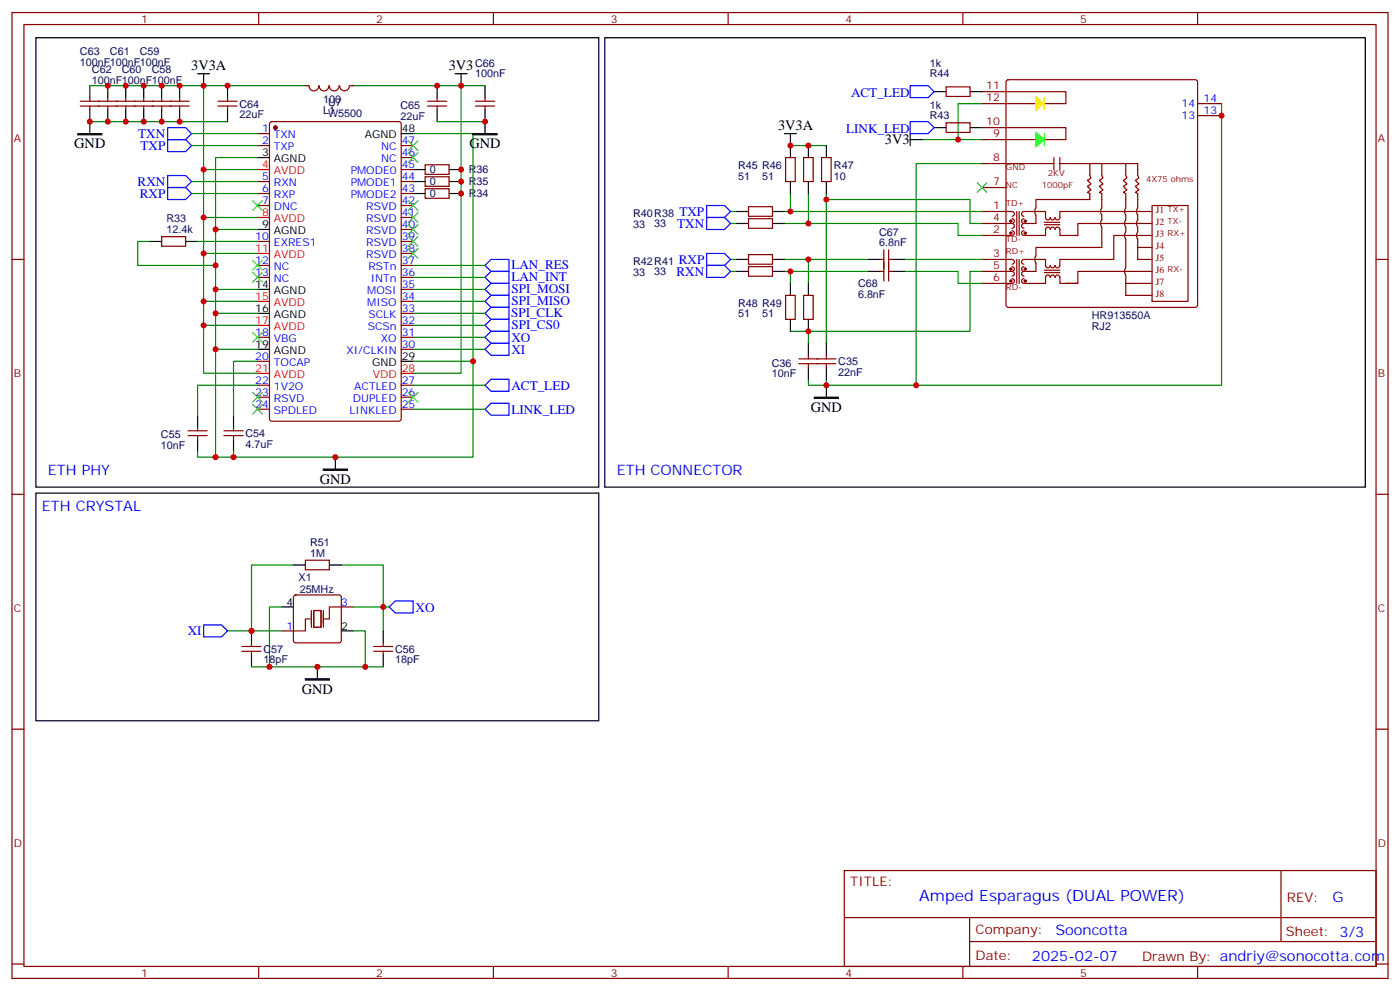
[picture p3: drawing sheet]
<svg xmlns="http://www.w3.org/2000/svg" width="412mm" height="292mm" viewBox="0 0 412 292" stroke-linecap="round" stroke-linejoin="round" font-family="sans-serif">
<g fill="none" stroke="#870000" stroke-width=".35">
<path d="M3.5 3.7h405.4v284.3h-405.4zM7.1 7.2h398.2v277.3h-398.2zM76.2 3.7v3.5M145.3 3.7v3.5M214.5 3.7v3.5M283.6 3.7v3.5M352.8 3.7v3.5M23.6 31.2h32.1M23.6 29.8h32.1M26.5 28.8v1M26.5 31.2v1.1M31.7 28.8v1"/>
<path d="M31.7 31.2v1.1M37 28.8v1M37 31.2v1.1M42.3 28.8v1M42.3 31.2v1.1M47.6 28.8v1M47.6 31.2v1.1M52.9 28.8v1M52.9 31.2v1.1M64.2 31.2h5.6M64.2 29.8h5.6M67 28.8v1"/>
<path d="M67 31.2v1.1M75.8 39.3h3.6M79.6 36l.5-.2h37.4l.6 .4 .1 87.1-.5 .6-37.6 .1-.7-.5v-87zM90 25.2h1M93.9 25.2a1.41 1.41 0 0 1-1.4 1.6 1.41 1.41 0 0 1-1.4-1.6M94.1 25.2a1.41 1.41 0 0 0 1.4 1.6 1.41 1.41 0 0 0 1.4-1.6M97 25.2a1.41 1.41 0 0 0 1.4 1.6 1.41 1.41 0 0 0 1.4-1.6M102.9 25.2a1.41 1.41 0 0 1-1.4 1.5 1.41 1.41 0 0 1-1.4-1.5M103 25.2h1.1M125.9 31.2h5.7M125.9 29.8h5.7M128.8 28.8v1"/>
<path d="M128.8 31.2v1.1M140.1 31.2h5.6M140.1 29.8h5.6M142.9 28.8v1M142.9 31.2v1.1M278.7 25.6h7.1v2.8h-7.1zM278.7 36.2h7.1v2.8h-7.1zM289.3 27h24.7v3.5h-6M289.3 37.6h24.7v3.5h-6M289.3 30.5h15.5M296.6 23.7l.4-.2h55.1l.5 .2 .2 .5v65.6l-.3 .5-.4 .2h-55.1l-.5-.2-.2-.5v-65.6zM352.8 30.5h7"/>
<path d="M352.8 34h7M75.8 42.9h3.6M75.8 53.4h3.6M75.8 57h3.6M118.2 42.9h3.5M118.2 53.4h3.5M118.2 57h3.5M118.2 49.9h3.5M118.2 46.4h3.5M125.2 55.6h7.1v2.8h-7.1zM125.2 52h7.1v2.9h-7.1zM125.2 48.5h7.1v2.8h-7.1z"/>
<path d="M231.4 46.4h2.8v7h-2.8zM236.7 46.4h2.8v7h-2.8zM242 46.4h2.8v7h-2.8zM289.3 55.2h7M289.3 48.2h21.1M289.3 41.1h15.5M310.4 46.4v3.5M312.2 48.2h22.9v3.5l.4 .7-1.1 .7 1.1 1.1-1.1 .7 1.1 1-1.1 .7 .7 .4v4.2a1.77 1.77 0 0 0 0 2.1v1.4a1.77 1.77 0 0 0 0 2.2v1.4a1.77 1.77 0 0 0 0 2.1v6h4.3M312.2 46.4v3.5M321 48.2v3.5l.4 .7-1.1 .7 1.1 1.1-1.1 .7 1.1 1-1.1 .7 .7 .4v1.7h-15.8l-.1 2.5a1.77 1.77 0 0 0 .1 2.1v2.5h-3.6M324.6 48.2v3.5l.3 .7-1.1 .7 1.1 1.1-1.1 .7 1.1 1-1.1 .7 .8 .4-.1 4.2a1.77 1.77 0 0 0 .1 2.1l-.1 1.4a1.77 1.77 0 0 0 .1 2.2v5.9h-19.4l-.1 2.5a1.77 1.77 0 0 0 .1 2.1v2.5h-3.6M331.6 48.2v3.5l.4 .7-1.1 .7 1.1 1.1-1.1 .7 1.1 1-1.1 .7 .7 .4v4.2a1.77 1.77 0 0 0 0 2.1v1.4a1.77 1.77 0 0 0 0 2.2v1.4a1.77 1.77 0 0 0 0 2.1v8.4a1.77 1.77 0 0 0 0 2.2v6h7.8"/>
<path d="M3.5 76.4h3.6M47.6 69.7h7.1v2.8h-7.1zM75.8 60.5h3.6M75.8 71.1h3.6M75.8 78.1h3.6M118.2 60.5h3.5M118.2 71.1h3.5M118.2 78.1h3.5M118.2 74.6h3.5M118.2 67.6h3.5M118.2 64h3.5M220.5 78.5h7v2.8h-7z"/>
<path d="M220.5 75h7v2.8h-7zM220.5 64.4h7v2.8h-7zM220.5 60.9h7v2.8h-7zM259.3 76.4h1M259.3 79.9h1M260.3 73.6v9.1M261.8 76.4h1M261.8 79.9h1M261.8 73.6v9.1M289.3 76.4h8.8a.71 .71 0 0 1 .7 .7 .71 .71 0 0 1-.7 .7M289.3 62.3h8.8a.71 .71 0 0 1 .7 .7 .71 .71 0 0 1-.7 .7M289.3 79.9h8.8"/>
<path d="M289.3 65.8h8.8M298.1 79.9a.71 .71 0 0 1 .7 .7 .71 .71 0 0 1-.7 .7M298.1 78.5a.71 .71 0 0 1 .7 .7 .71 .71 0 0 1-.7 .7M298.1 65.8a.71 .71 0 0 1 .7 .7 .71 .71 0 0 1-.7 .7M298.1 67.9a.71 .71 0 0 1 .7 .7 .71 .71 0 0 1-.7 .7h-8.8M298.1 64.4a.71 .71 0 0 1 .7 .7 .71 .71 0 0 1-.7 .7M299.5 62.3v7M299.5 76.4v7M300.2 62.3v7M300.2 76.4v7M301.6 79.9a.71 .71 0 0 0-.7 .7 .71 .71 0 0 0 .7 .7M301.6 78.5a.71 .71 0 0 0-.7 .7 .71 .71 0 0 0 .7 .7"/>
<path d="M301.6 65.8a.71 .71 0 0 0-.7 .7 .71 .71 0 0 0 .7 .7M301.6 64.4a.71 .71 0 0 0-.7 .7 .71 .71 0 0 0 .7 .7M307.6 79.6h4.6M307.6 66.1h4.6M307.6 65.4h4.6M335.1 72.8h4.3M339.4 69.3h-11.3v7.1h-15.9v1.7a.71 .71 0 0 1-.7 .7 .71 .71 0 0 1-.7-.7 .71 .71 0 0 1-.7 .7 .71 .71 0 0 1-.7-.7 .71 .71 0 0 1-.7 .7 .71 .71 0 0 1-.7-.7v-1.7h-6.4a.71 .71 0 0 0-.7 .7 .71 .71 0 0 0 .7 .7M339.4 79.9h-21.9v3.5h-3.5M339.4 65.8h-21.9v3.5h-5.3v-1.7a.71 .71 0 0 0-.7-.7 .71 .71 0 0 0-.7 .7 .71 .71 0 0 0-.7-.7 .71 .71 0 0 0-.7 .7 .71 .71 0 0 0-.7-.7 .71 .71 0 0 0-.7 .7v1.7h-6.4a.71 .71 0 0 1-.7-.7 .71 .71 0 0 1 .7-.7M339.4 62.3h-27.2v1.7a.71 .71 0 0 1-.7 .7 .71 .71 0 0 1-.7-.7 .71 .71 0 0 1-.7 .7 .71 .71 0 0 1-.7-.7 .71 .71 0 0 1-.7 .7 .71 .71 0 0 1-.7-.7v-1.7h-6.4a.71 .71 0 0 0-.7 .7 .71 .71 0 0 0 .7 .7M339.4 60.5h10.6v28.2h-10.6zM405.3 76.4h3.6"/>
<path d="M75.8 81.7h3.6M75.8 99.3h3.6M118.2 81.7h3.5M118.2 99.3h3.5M118.2 95.8h3.5M118.2 92.3h3.5M118.2 88.7h3.5M118.2 85.2h3.5M231.4 87h2.8v7h-2.8zM236.7 87h2.8v7h-2.8zM298.1 82a.71 .71 0 0 1 .7 .7 .71 .71 0 0 1-.7 .7h-8.8M301.6 82a.71 .71 0 0 0-.7 .7 .71 .71 0 0 0 .7 .7h6.4v-1.7a.71 .71 0 0 1 .7-.7 .71 .71 0 0 1 .7 .7 .71 .71 0 0 1 .7-.7 .71 .71 0 0 1 .7 .7 .71 .71 0 0 1 .7-.7 .71 .71 0 0 1 .7 .7v1.7h5.3"/>
<path d="M307.6 80.3h4.6M331.6 83.4h7.8M75.8 106.4h3.6M75.8 113.4h3.6M75.8 116.9h3.6M118.2 113.4h3.5M118.2 116.9h3.5M118.2 102.8h3.5M235.3 107.1h10.9M235.3 105.7h10.9M238.1 104.6v1.1M238.1 107.1v1"/>
<path d="M243.4 104.6v1.1M243.4 107.1v1M55.4 128.2h5.6M55.4 126.8h5.6M58.2 125.8v1M58.2 128.2v1.1M66 128.2h5.6M66 126.8h5.6M68.8 125.8v1M68.8 128.2v1.1M75.8 120.5h3.6M118.2 120.5h3.5"/>
<path d="M3.5 145.5h3.6M405.3 145.5h3.6M86.7 175.4l.4-.2h12.7l.5 .2 .2 .5v12.7l-.2 .5-.5 .2h-12.7l-.5-.3-.2-.4v-12.7zM90 164.9h7v2.8h-7zM100.5 178.7h3.6M71.3 191.7h5.6M71.3 190.3h5.6M74.1 189.3v1M74.1 191.7v1.1M82.9 185.7h3.5M110.1 191.7h5.6M110.1 190.3h5.6"/>
<path d="M112.9 189.3v1M112.9 191.7v1.1M3.5 214.7h3.6M405.3 214.7h3.6M248.7 256.3h156.6v28.2h-156.6zM377.3 256.3v20.9M248.7 270.1h156.5M285.6 277.2h119.6M285.6 270.1v14.2M3.5 283.8h3.6M76.2 284.5v3.5M145.3 284.5v3.5"/>
<path d="M214.5 284.5v3.5M283.6 284.5v3.5M352.8 284.5v3.5M405.3 283.8h3.6"/>
</g>
<circle cx="81.1" cy="37.6" r=".53" fill="#870000" stroke="#870000" stroke-width=".35"/>
<g fill="none" stroke="#000" stroke-width=".35">
<path d="M10.6 11.1h165.8v132.3h-165.8zM178.2 11.1h224v132.3h-224zM26.5 25.2v3.6M26.5 32.3v7M31.7 25.2v3.6M31.7 32.3v3.5M37 25.2v3.6M37 32.3v3.5M42.3 25.2v3.6M42.3 32.3v3.5M47.6 25.2v3.6M47.6 32.3v3.5"/>
<path d="M52.9 25.2v3.6M52.9 32.3v3.5M58.2 21.7h3.5M60 21.7v3.5M67 25.2v3.6M67 32.3v3.5M118.2 39.3h3.5M128.8 25.2v3.6M128.8 32.3v3.5M134.1 21.7h3.5M135.8 21.7v3.5M142.9 25.2v3.6"/>
<path d="M142.9 32.3v7M231.1 39.3h3.5M232.8 39.3v7.1M268.1 39.3v3.6M275.2 27h3.5M275.2 37.6h3.5M285.8 27h3.5M285.8 37.6h3.5M75.8 46.4h3.6M121.7 57h3.5M121.7 53.4h3.5M121.7 49.9h3.5"/>
<path d="M132.3 57h3.5M132.3 53.4h3.5M132.3 49.9h3.5M232.8 53.4v3.6M238.1 42.9v3.5M238.1 53.4v3.6M243.4 42.9v3.5M243.4 53.4v3.6M268.1 41.1h3.5M44.1 71.1h3.5M54.7 71.1h3.5M75.8 67.6h3.6"/>
<path d="M217 79.9h3.5M217 76.4h3.5M217 65.8h3.5M217 62.3h3.5M227.5 79.9h3.6M227.5 76.4h3.6M227.5 65.8h3.6M227.5 62.3h3.6M255.8 79.9h3.5M255.8 76.4h3.5M262.8 79.9h3.5M262.8 76.4h3.5"/>
<path d="M75.8 85.2h3.6M75.8 92.3h3.6M232.8 83.4v3.6M232.8 94v3.5M238.1 83.4v3.6M238.1 94v3.5M75.8 102.8h3.6M118.2 106.4h3.5M238.1 101.1v3.5M238.1 108.1v3.6M243.4 101.1v3.5M243.4 108.1v3.6"/>
<path d="M243.4 113.4v3.5M58.2 122.2v3.6M58.2 129.3v3.5M68.8 122.2v3.6M68.8 129.3v3.5M98.8 134.6v3.5M10.6 145.2h165.8v67h-165.8zM82.9 178.7h3.5M86.4 166.3h3.6M97 166.3h3.5M74.1 185.7v3.6M74.1 192.8v3.5"/>
<path d="M93.5 196.3v3.5M100.5 185.7h3.6M112.9 185.7v3.6M112.9 192.8v3.5"/>
</g>
<path d="M75.8 49.9h3.6M75.8 64h3.6M75.8 74.6h3.6M75.8 88.7h3.6M75.8 95.8h3.6M75.8 109.9h3.6M118.2 109.9h3.5" fill="none" stroke="#f00" stroke-width=".35"/>
<g fill="none" stroke="#00f" stroke-width=".35">
<path d="M49.4 37.6h5.3l1.7 1.7-1.7 1.8h-5.3zM268.1 25.2h5.3l1.8 1.8-1.8 1.8h-5.3zM268.1 35.8h5.3l1.8 1.8-1.8 1.7h-5.3zM49.4 41.1h5.3l1.7 1.8-1.7 1.7h-5.3zM49.4 51.7h5.3l1.7 1.7-1.7 1.8h-5.3zM49.4 55.2h5.3l1.7 1.8-1.7 1.7h-5.3zM142.9 78.1l1.7-1.7h5.3v3.5h-5.3zM208.1 74.6h5.3l1.8 1.8-1.8 1.7h-5.3zM208.1 78.1h5.3l1.8 1.8-1.8 1.8h-5.3zM208.1 64h5.3l1.8 1.8-1.8 1.8h-5.3zM208.1 60.5h5.3l1.8 1.8-1.8 1.7h-5.3zM142.9 85.2l1.7-1.8h5.3v3.6h-5.3z"/>
<path d="M142.9 92.3l1.7-1.8h5.3v3.5h-5.3zM142.9 95.8l1.7-1.8h5.3v3.5h-5.3zM142.9 81.7l1.7-1.8h5.3v3.5h-5.3zM142.9 99.3l1.7-1.8h5.3v3.6h-5.3zM144.6 87h5.3v3.5h-5.3l-1.7-1.8zM142.9 113.4l1.7-1.7h5.3v3.5h-5.3zM142.9 102.8l1.7-1.7h5.3v3.5h-5.3zM142.9 120.5l1.7-1.8h5.3v3.5h-5.3zM114.7 178.7l1.7-1.8h5.3v3.5h-5.3zM60 184h5.3l1.7 1.7-1.7 1.8h-5.3z"/>
</g>
<g fill="none" stroke="#008700" stroke-width=".35">
<path d="M26.5 35.8h40.5M26.5 25.2h33.5M56.4 39.3h19.4M90 25.2h-30v24.7h15.8M104.1 25.2h31.7v84.7h-14.1M121.7 39.3h17.6v67.1M128.8 35.8h14.1M135.8 25.2h7.1M289.3 30.5h-7.1v10.6M359.8 30.5v82.9h-89.9M56.4 42.9h19.4M56.4 53.4h19.4"/>
<path d="M56.4 57h19.4M60 49.9v14.1h15.8M75.8 46.4h-12.3v88.2h75.8v-28.2h-17.6M232.8 42.9h10.6M232.8 57v5.3M238.1 57v8.8M243.4 57v1.7h42.4v7.1h3.5M243.4 58.7v42.4M271.6 41.1h17.7M289.3 48.2h-19.4v65.2h-26.5M44.1 71.1h-3.5v7h22.9M58.2 71.1h17.6"/>
<path d="M60 64v10.6h15.8M60 74.6v14.1h15.8M63.5 67.6h12.3M121.7 78.1h21.2M215.2 65.8h1.8M215.2 79.9h1.8M215.2 76.4h1.8M215.2 62.3h1.8M231.1 65.8h51.1v3.5h7.1M231.1 62.3h58.2M231.1 79.9h24.7M231.1 76.4h24.7"/>
<path d="M232.8 79.9v3.5M238.1 76.4v7M266.3 79.9h15.9v3.5h7.1M266.3 76.4h23M289.3 79.9h-3.5v17.6h-53M60 88.7v7.1h15.8M60 95.8v14.1h15.8M63.5 85.2h12.3M63.5 92.3h12.3M121.7 85.2h21.2M121.7 92.3h21.2M121.7 95.8h21.2"/>
<path d="M121.7 88.7h21.2M121.7 81.7h21.2M121.7 99.3h21.2M238.1 97.5v3.6M63.5 102.8h12.3M75.8 106.4h-7v15.8M75.8 113.4h-17.6v8.8M121.7 102.8h21.2M121.7 113.4h21.2M238.1 111.7v1.7h5.3v-1.7M58.2 132.8v1.8h5.3M68.8 132.8v1.8"/>
<path d="M121.7 120.5h21.2M82.9 178.7h-3.5v17.6h28.2v-10.6h-3.5M86.4 166.3h-12.3v19.4M100.5 166.3h12.4v19.4M104.1 178.7h10.6M67 185.7h15.9M74.1 196.3h5.3M107.6 196.3h5.3"/>
</g>
<path d="M22.9 39.3h7.1v.4h-7.1zM139.3 39.3h7.1v.4h-7.1zM239.9 116.9h7v.4h-7zM95.2 138.1h7.1v.4h-7.1zM90 199.8h7v.4h-7z" fill="#000" stroke="#000" stroke-width=".35"/>
<g fill="none" stroke="#3c3" stroke-width=".35">
<path d="M74.4 59.1l2.9 2.8M77.3 59.1l-2.9 2.8M120.3 59.1l2.8 2.8M120.3 45l2.8 2.8M120.3 41.5l2.8 2.8M123.1 59.1l-2.8 2.8M123.1 45l-2.8 2.8M123.1 41.5l-2.8 2.8M287.9 53.8l2.8 2.8M290.7 53.8l-2.8 2.8M74.4 76.7l2.9 2.9M77.3 76.7l-2.9 2.9"/>
<path d="M120.3 73.2l2.8 2.8M120.3 69.7l2.8 2.8M120.3 66.1l2.8 2.9M120.3 62.6l2.8 2.8M123.1 69.7l-2.8 2.8M123.1 73.2l-2.8 2.8M123.1 66.1l-2.8 2.9M123.1 62.6l-2.8 2.8M74.4 80.3l2.9 2.8M74.4 97.9l2.9 2.8M77.3 80.3l-2.9 2.8M77.3 97.9l-2.9 2.8"/>
<path d="M74.4 115.5l2.9 2.9M74.4 119.1l2.9 2.8M77.3 115.5l-2.9 2.9M77.3 119.1l-2.9 2.8M120.3 115.5l2.8 2.9M123.1 115.5l-2.8 2.9"/>
</g>
<path d="M91.7 179.7v5M92.4 179.7h2.1v5h-2.1zM95.2 179.7v5M100.5 178.7h-3.5v3.5h-1.4M91.4 182.2h-1.4v3.5h-3.6" fill="none" stroke="#870012" stroke-width=".35"/>
<g fill="#870000" stroke="#870000" stroke-width=".29">
<circle cx="297.7" cy="82.7" r=".35"/>
<circle cx="297.7" cy="79.2" r=".35"/>
<circle cx="302" cy="82.7" r=".35"/>
<circle cx="302" cy="79.2" r=".35"/>
<circle cx="297.7" cy="68.6" r=".35"/>
<circle cx="297.7" cy="65.1" r=".35"/>
<circle cx="302" cy="68.6" r=".35"/>
<circle cx="302" cy="65.1" r=".35"/>
</g>
<path d="M305.2 39l2.4 2.1-2.4 2.1z" fill="#0f0" stroke="#0f0" stroke-width=".35"/>
<path d="M305.2 28.4l2.1 2.1-2.1 2.1z" fill="#ffed00" stroke="#ffed00" stroke-width=".35"/>
<path d="M307.6 39.3v3.6" fill="none" stroke="#0f0" stroke-width=".35"/>
<path d="M307.6 28.8v3.5" fill="none" stroke="#ffed00" stroke-width=".35"/>
<g fill="#c00">
<circle cx="60" cy="49.9" r=".88"/>
<circle cx="63.5" cy="67.6" r=".88"/>
<circle cx="63.5" cy="78.1" r=".88"/>
<circle cx="60" cy="64" r=".88"/>
<circle cx="60" cy="74.6" r=".88"/>
<circle cx="60" cy="88.7" r=".88"/>
<circle cx="60" cy="95.8" r=".88"/>
<circle cx="63.5" cy="85.2" r=".88"/>
<circle cx="63.5" cy="92.3" r=".88"/>
<circle cx="63.5" cy="102.8" r=".88"/>
<circle cx="98.8" cy="134.6" r=".88"/>
<circle cx="135.8" cy="57" r=".88"/>
<circle cx="135.8" cy="53.4" r=".88"/>
<circle cx="135.8" cy="49.9" r=".88"/>
<circle cx="139.3" cy="106.4" r=".88"/>
<circle cx="93.5" cy="196.3" r=".88"/>
<circle cx="74.1" cy="185.7" r=".88"/>
<circle cx="79.4" cy="196.3" r=".88"/>
<circle cx="107.6" cy="196.3" r=".88"/>
<circle cx="60" cy="25.2" r=".88"/>
<circle cx="135.8" cy="25.2" r=".88"/>
<circle cx="52.9" cy="25.2" r=".88"/>
<circle cx="47.6" cy="25.2" r=".88"/>
<circle cx="42.3" cy="25.2" r=".88"/>
<circle cx="37" cy="25.2" r=".88"/>
<circle cx="31.8" cy="25.2" r=".88"/>
<circle cx="26.5" cy="35.8" r=".88"/>
<circle cx="47.6" cy="35.8" r=".88"/>
<circle cx="42.3" cy="35.8" r=".88"/>
<circle cx="37" cy="35.8" r=".88"/>
<circle cx="31.8" cy="35.8" r=".88"/>
<circle cx="67" cy="25.2" r=".88"/>
<circle cx="52.9" cy="35.8" r=".88"/>
<circle cx="128.8" cy="25.2" r=".88"/>
<circle cx="142.9" cy="35.8" r=".88"/>
<circle cx="68.8" cy="134.6" r=".88"/>
<circle cx="63.5" cy="134.6" r=".88"/>
<circle cx="112.9" cy="178.7" r=".88"/>
<circle cx="359.8" cy="34" r=".88"/>
<circle cx="269.9" cy="113.4" r=".88"/>
<circle cx="243.4" cy="113.4" r=".88"/>
<circle cx="243.4" cy="58.7" r=".88"/>
<circle cx="282.2" cy="41.1" r=".88"/>
<circle cx="238.1" cy="97.5" r=".88"/>
<circle cx="238.1" cy="76.4" r=".88"/>
<circle cx="232.8" cy="79.9" r=".88"/>
<circle cx="238.1" cy="42.9" r=".88"/>
<circle cx="232.8" cy="42.9" r=".88"/>
<circle cx="238.1" cy="65.8" r=".88"/>
<circle cx="232.8" cy="62.3" r=".88"/>
</g>
<text font-size="4.6" fill="#00f" x="270.8" y="265.3">Amped Esparagus (DUAL POWER)</text>
<g font-size="4.2">
<text x="56.3" y="20.5">3V3A</text>
<text x="132.2" y="20.5">3V3</text>
<text x="229.2" y="38.2">3V3A</text>
<text x="21.9" y="43.7">GND</text>
<text x="138.3" y="43.7">GND</text>
<text x="260.6" y="42.5">3V3</text>
<text x="238.8" y="121.3">GND</text>
<text x="94.2" y="142.4">GND</text>
<text x="88.9" y="204.2">GND</text>
</g>
<g font-size="4.2" fill="#00f">
<text x="14.1" y="139.9">ETH PHY</text>
<text x="181.7" y="139.9">ETH CONNECTOR</text>
<text x="12.3" y="150.5">ETH CRYSTAL</text>
<text x="392.5" y="265.6">G</text>
<text x="310.9" y="275.1">Sooncotta</text>
<text x="304" y="282.9">2025-02-07</text>
</g>
<g font-size="3.9" fill="#00f">
<text x="250.7" y="28.6">ACT_LED</text>
<text x="40.7" y="40.6">TXN</text>
<text x="249.2" y="39.2">LINK_LED</text>
<text x="41.4" y="44.1">TXP</text>
<text x="40.5" y="54.7">RXN</text>
<text x="41.2" y="58.2">RXP</text>
<text x="200.1" y="63.5">TXP</text>
<text x="199.5" y="67">TXN</text>
<text x="199.9" y="77.6">RXP</text>
<text x="150.6" y="82.8">LAN_INT</text>
<text x="150.6" y="79.3">LAN_RES</text>
<text x="199.3" y="81.2">RXN</text>
<text x="150.6" y="86.4">SPI_MOSI</text>
<text x="150.6" y="89.9">SPI_MISO</text>
<text x="150.5" y="93.4">SPI_CLK</text>
<text x="150.6" y="97">SPI_CS0</text>
<text x="150.6" y="100.7">XO</text>
<text x="150.6" y="104.2">XI</text>
<text x="150.6" y="114.7">ACT_LED</text>
<text x="150.6" y="121.8">LINK_LED</text>
<text x="122.4" y="180">XO</text>
<text x="55.3" y="186.8">XI</text>
</g>
<g font-size="3.9" fill="#800">
<text x="250.5" y="260.9">TITLE:</text>
<text x="379.1" y="265.6">REV:</text>
<text x="287.4" y="275.1">Company:</text>
<text x="378.7" y="275.7">Sheet: 3/3</text>
<text x="287.4" y="282.8">Date:</text>
<text x="336.4" y="282.8">Drawn By: andriy@sonocotta.com</text>
</g>
<g font-size="3.2" fill="#800">
<text x="41.6" y="6.7">1</text>
<text x="110.8" y="6.7">2</text>
<text x="179.9" y="6.7">3</text>
<text x="249.1" y="6.7">4</text>
<text x="318.2" y="6.7">5</text>
<text x="290.5" y="29.8">12</text>
<text x="290.5" y="26.3">11</text>
<text x="4.1" y="41.8">A</text>
<text x="290.5" y="36.9">10</text>
<text x="292.6" y="40.4">9</text>
<text x="405.9" y="41.8">A</text>
<text x="292.6" y="47.4">8</text>
<text x="292.6" y="54.5">7</text>
<text x="292.6" y="65.1">4</text>
<text x="292.6" y="61.6">1</text>
<text x="292.6" y="68.6">2</text>
<text x="292.6" y="75.7">3</text>
<text x="292.6" y="82.7">6</text>
<text x="292.6" y="79.2">5</text>
<text x="4.1" y="110.9">B</text>
<text x="405.9" y="110.9">B</text>
<text x="4.1" y="180.1">C</text>
<text x="405.9" y="180.1">C</text>
<text x="4.1" y="249.2">D</text>
<text x="405.9" y="249.2">D</text>
<text x="41.6" y="287.5">1</text>
<text x="110.8" y="287.5">2</text>
<text x="179.9" y="287.5">3</text>
<text x="249.1" y="287.5">4</text>
<text x="318.2" y="287.5">5</text>
</g>
<g font-size="3.2" fill="#000080">
<text x="23.6" y="16.1">C63</text>
<text x="32.4" y="16.1">C61</text>
<text x="41.2" y="16.1">C59</text>
<text x="23.6" y="19.3">100nF100nF100nF</text>
<text x="27.1" y="21.4">C62</text>
<text x="35.9" y="21.4">C60</text>
<text x="44.7" y="21.4">C58</text>
<text x="140" y="22.8">100nF</text>
<text x="140" y="19.6">C66</text>
<text x="273.9" y="19.7">1k</text>
<text x="273.9" y="22.8">R44</text>
<text x="27.1" y="24.6">100nF100nF100nF</text>
<text x="70.6" y="34.9">22uF</text>
<text x="70.6" y="31.7">C64</text>
<text x="95.2" y="30.3">100</text>
<text x="95.2" y="33.5">L1</text>
<text x="96.6" y="34.4">W5500</text>
<text x="96.6" y="31.2">U7</text>
<text x="118" y="35.2">22uF</text>
<text x="118" y="32">C65</text>
<text x="273.9" y="32">1k</text>
<text x="273.9" y="35.2">R43</text>
<text x="126.7" y="51">0</text>
<text x="138.1" y="51">R36</text>
<text x="217.4" y="52.9">51</text>
<text x="217.4" y="49.7">R45 R46</text>
<text x="224.5" y="52.9">51</text>
<text x="245.6" y="52.9">10</text>
<text x="245.6" y="49.6">R47</text>
<text x="126.6" y="58.1">0</text>
<text x="126.7" y="54.5">0</text>
<text x="138.1" y="58.1">R34</text>
<text x="138.1" y="54.6">R35</text>
<text x="49.1" y="65.4">R33</text>
<text x="186.5" y="63.9">R40R38</text>
<text x="49.1" y="68.6">12.4k</text>
<text x="186.5" y="67">33</text>
<text x="192.7" y="66.9">33</text>
<text x="259" y="69.4">C67</text>
<text x="186.5" y="78">R42R41</text>
<text x="259" y="72.5">6.8nF</text>
<text x="186.5" y="81.1">33</text>
<text x="192.7" y="81">33</text>
<text x="252.7" y="87.7">6.8nF</text>
<text x="252.7" y="84.6">C68</text>
<text x="217.4" y="93.4">51</text>
<text x="217.4" y="90.3">R48 R49</text>
<text x="224.5" y="93.4">51</text>
<text x="321.6" y="94">HR913550A</text>
<text x="321.6" y="97.2">RJ2</text>
<text x="227.3" y="107.9">C36</text>
<text x="246.9" y="107.5">C35</text>
<text x="227.3" y="111.1">10nF</text>
<text x="246.9" y="110.7">22nF</text>
<text x="47.4" y="129">C55</text>
<text x="72.3" y="131.9">4.7uF</text>
<text x="72.3" y="128.6">C54</text>
<text x="47.4" y="132.2">10nF</text>
<text x="91.3" y="160.7">R51</text>
<text x="91.3" y="163.9">1M</text>
<text x="87.9" y="171">X1</text>
<text x="88.3" y="174.5">25MHz</text>
<text x="77.6" y="195.3">18pF</text>
<text x="77.6" y="192.2">C57</text>
<text x="116.4" y="195.3">18pF</text>
<text x="116.4" y="192.2">C56</text>
</g>
<g font-size="3.2" fill="#00f">
<text x="348" y="35.1">13</text>
<text x="348" y="31.6">14</text>
<text x="354.5" y="33.7">13</text>
<text x="354.5" y="30.2">14</text>
<text x="77.2" y="39">1</text>
<text x="80.7" y="40.7">TXN</text>
<text x="77.2" y="42.5">2</text>
<text x="80.7" y="44.3">TXP</text>
<text x="112.3" y="47.8">NC</text>
<text x="112.3" y="44.3">NC</text>
<text x="118.4" y="46">46</text>
<text x="118.4" y="42.5">47</text>
<text x="77.2" y="53.1">5</text>
<text x="103.3" y="51.3">PMODE0</text>
<text x="118.4" y="53.1">44</text>
<text x="118.4" y="49.6">45</text>
<text x="77.2" y="56.6">6</text>
<text x="80.7" y="54.9">RXN</text>
<text x="80.7" y="58.4">RXP</text>
<text x="103.3" y="58.4">PMODE2</text>
<text x="103.3" y="54.9">PMODE1</text>
<text x="118.4" y="56.6">43</text>
<text x="77.2" y="60.1">7</text>
<text x="80.7" y="61.9">DNC</text>
<text x="107.9" y="65.4">RSVD</text>
<text x="107.9" y="61.9">RSVD</text>
<text x="118.4" y="63.7">41</text>
<text x="118.4" y="60.1">42</text>
<text x="75.2" y="70.7">10</text>
<text x="107.9" y="69">RSVD</text>
<text x="118.4" y="70.7">39</text>
<text x="118.4" y="67.2">40</text>
<text x="75.2" y="77.8">12</text>
<text x="80.7" y="72.5">EXRES1</text>
<text x="107.9" y="76">RSVD</text>
<text x="107.9" y="72.5">RSVD</text>
<text x="118.4" y="77.8">37</text>
<text x="118.4" y="74.3">38</text>
<text x="75.2" y="81.3">13</text>
<text x="80.7" y="79.6">NC</text>
<text x="80.7" y="83.1">NC</text>
<text x="108.5" y="79.6">RSTn</text>
<text x="109.2" y="83.1">INTn</text>
<text x="118.4" y="81.3">36</text>
<text x="108.2" y="86.6">MOSI</text>
<text x="118.4" y="88.4">34</text>
<text x="118.4" y="84.8">35</text>
<text x="108.2" y="90.1">MISO</text>
<text x="108.5" y="93.7">SCLK</text>
<text x="118.4" y="95.4">32</text>
<text x="118.4" y="91.9">33</text>
<text x="75.2" y="99">18</text>
<text x="80.7" y="100.7">VBG</text>
<text x="108.3" y="97.2">SCSn</text>
<text x="112.2" y="100.7">XO</text>
<text x="118.4" y="99">31</text>
<text x="75.2" y="106">20</text>
<text x="80.7" y="107.8">TOCAP</text>
<text x="102" y="104.2">XI/CLKIN</text>
<text x="118.4" y="102.5">30</text>
<text x="75.2" y="113.1">22</text>
<text x="118.4" y="113.1">27</text>
<text x="75.2" y="116.6">23</text>
<text x="80.7" y="114.8">1V2O</text>
<text x="80.7" y="118.4">RSVD</text>
<text x="104" y="118.4">DUPLED</text>
<text x="104.3" y="114.8">ACTLED</text>
<text x="118.4" y="116.6">26</text>
<text x="75.2" y="120.1">24</text>
<text x="80.7" y="121.9">SPDLED</text>
<text x="103" y="121.9">LINKLED</text>
<text x="118.4" y="120.1">25</text>
<text x="100.5" y="178.3">3</text>
<text x="84.4" y="185.4">1</text>
</g>
<g font-size="3.2">
<text x="107.4" y="40.7">AGND</text>
<text x="118.4" y="39">48</text>
<text x="77.2" y="46">3</text>
<text x="80.7" y="47.8">AGND</text>
<text x="77.2" y="67.2">9</text>
<text x="80.7" y="69">AGND</text>
<text x="75.2" y="84.8">14</text>
<text x="80.7" y="86.6">AGND</text>
<text x="75.2" y="91.9">16</text>
<text x="80.7" y="93.7">AGND</text>
<text x="75.2" y="102.5">19</text>
<text x="80.7" y="104.2">AGND</text>
<text x="109.6" y="107.8">GND</text>
<text x="118.4" y="106">29</text>
<text x="84.4" y="178.3">4</text>
<text x="100.5" y="185.4">2</text>
</g>
<g font-size="3.2" fill="#f00">
<text x="77.2" y="49.6">4</text>
<text x="80.7" y="51.3">AVDD</text>
<text x="77.2" y="63.7">8</text>
<text x="80.7" y="65.4">AVDD</text>
<text x="75.2" y="74.3">11</text>
<text x="80.7" y="76">AVDD</text>
<text x="75.2" y="88.4">15</text>
<text x="75.2" y="95.4">17</text>
<text x="80.7" y="90.1">AVDD</text>
<text x="80.7" y="97.2">AVDD</text>
<text x="75.2" y="109.5">21</text>
<text x="80.7" y="111.3">AVDD</text>
<text x="109.8" y="111.3">VDD</text>
<text x="118.4" y="109.5">28</text>
</g>
<g font-size="2.8" fill="#800">
<text x="340.4" y="62.7">J1</text>
<text x="340.4" y="69.7">J3</text>
<text x="340.4" y="66.2">J2</text>
<text x="340.4" y="76.8">J5</text>
<text x="340.4" y="73.3">J4</text>
<text x="340.4" y="83.9">J7</text>
<text x="340.4" y="80.3">J6</text>
<text x="340.4" y="87.4">J8</text>
</g>
<g font-size="2.5" fill="#800">
<text x="296.3" y="50.1">GND</text>
<text x="308.7" y="51.9">2KV</text>
<text x="337.6" y="53.6">4X75 ohms</text>
<text x="296.3" y="55.4">NC</text>
<text x="306.9" y="55.4">1000pF</text>
<text x="296.3" y="60.7">TD+</text>
<text x="344" y="62.4">TX+</text>
<text x="344" y="66">TX-</text>
<text x="296.3" y="71.3">TD-</text>
<text x="344" y="69.5">RX+</text>
<text x="296.3" y="74.8">RD+</text>
<text x="344" y="80.1">RX-</text>
<text x="296.3" y="85.2">RD-</text>
</g>
</svg>
